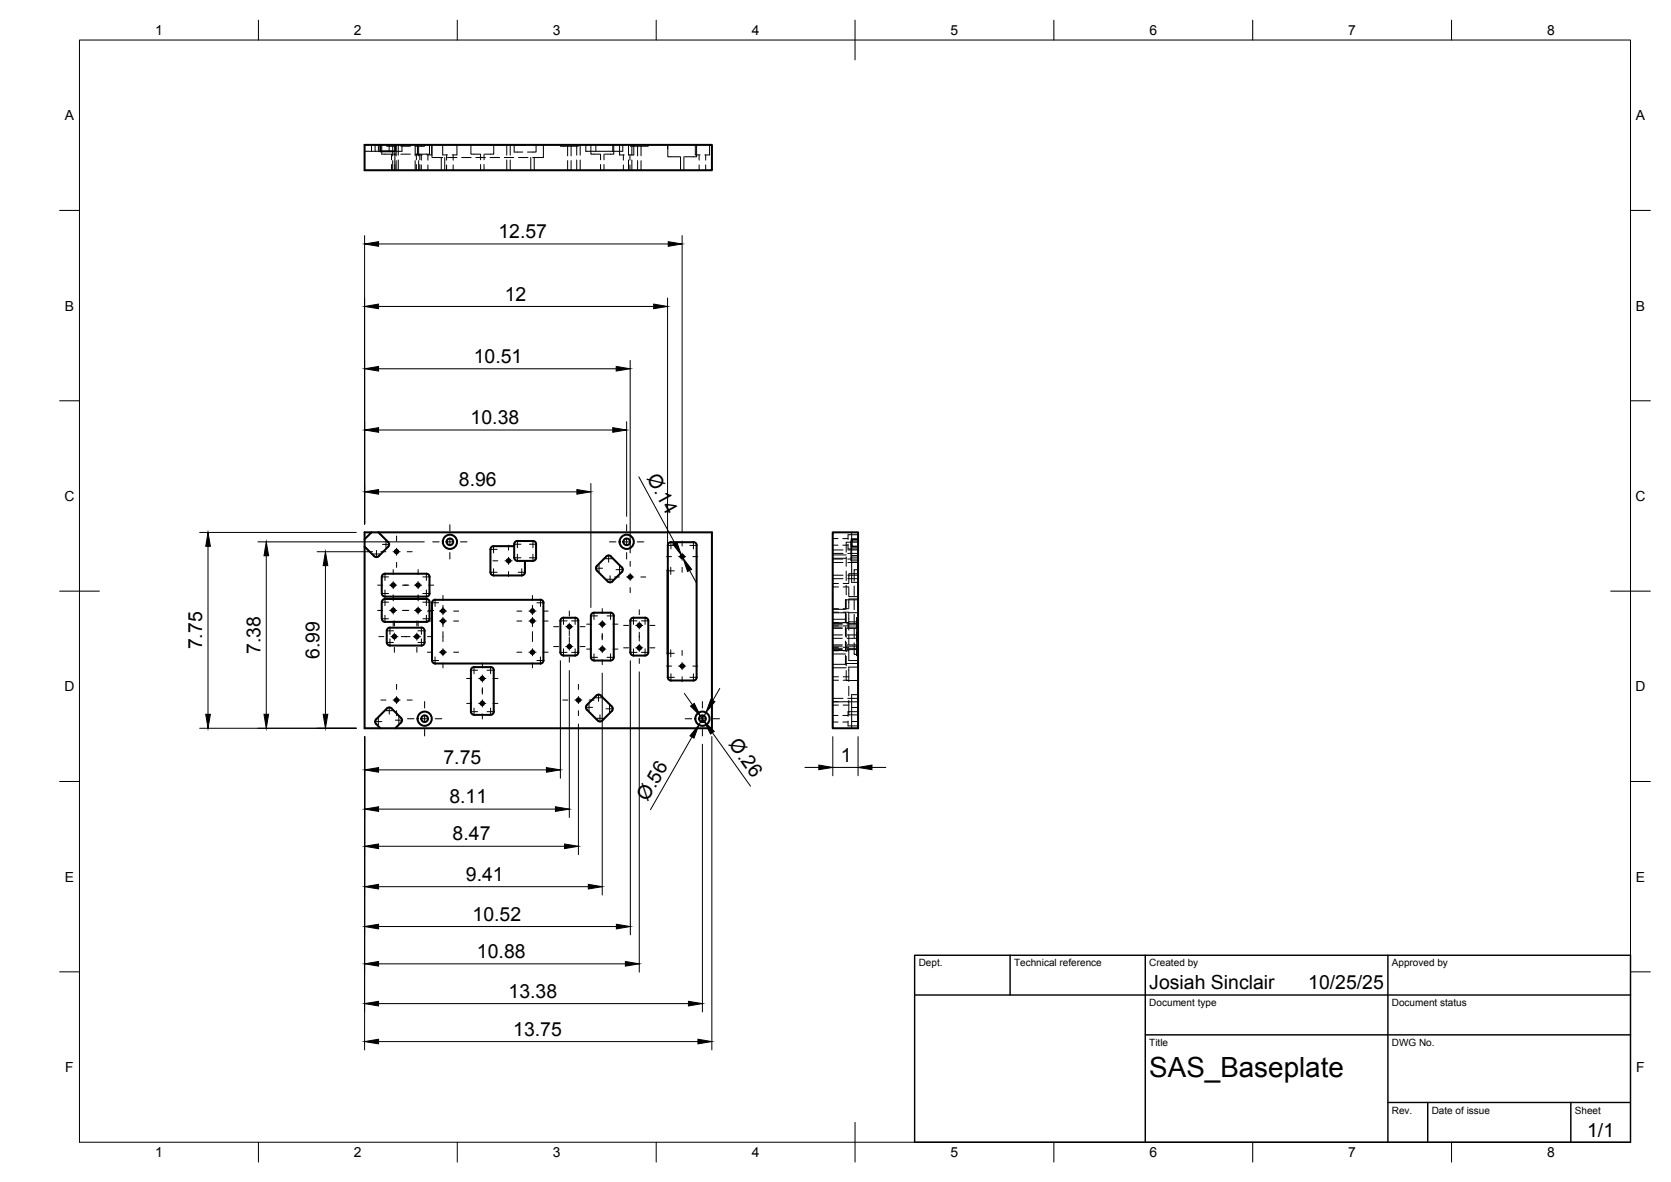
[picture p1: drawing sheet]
<svg xmlns="http://www.w3.org/2000/svg" width="420mm" height="297mm" viewBox="0 0 420 297" stroke-linecap="round" stroke-linejoin="round" font-family="sans-serif">
<!-- layer: Visible -->
<g fill="none" stroke="#000" stroke-width=".51">
<path d="M91.7 36.4h3.9v1.6h3.8v-1.6h79.6v6.4h-87.3zM95.6 36.4h3.8M93.4 133.8h-1.7v49.2h87.3v-49.2h-83.9M95.1 133.8h-1.7l-1.7 1.7M95.1 133.8l2.5 2.5M97.6 136.2a.82 .82 0 0 1 0 1.2l-2.4 2.4a.79 .79 0 0 1-1.1 0l-2.4-2.4M129.3 137.3h-5.2a.79 .79 0 0 0-.8 .7v5.8a.79 .79 0 0 0 .8 .8M134.8 136.7v3.5M134.8 136.7a.76 .76 0 0 0-.8-.7l-3.9-.1a.95 .95 0 0 0-.8 1.4v2.9M152.5 139.8l-2.4 2.4a.79 .79 0 0 0 0 1.1M152.5 139.8a.79 .79 0 0 1 1.1 0M153.6 139.8l2.8 2.8"/>
<path d="M168.7 136.3h5.7M168.7 136.2a.79 .79 0 0 0-.8 .8v33.2a.79 .79 0 0 0 .8 .8h5.7a.79 .79 0 0 0 .8-.8M174.4 136.2a.79 .79 0 0 1 .8 .8M175.2 137v33.2M209.4 133.8h6.4v1.7h-1.7v1.9h1.7v45.6h-6.4zM215.8 135.5v1.9M96.2 144.4l.6-.2h10.4a.79 .79 0 0 1 .8 .8v4.1a.79 .79 0 0 1-.8 .8h-10.4a.83 .83 0 0 1-.8-.8v-4.1zM96.2 150.8l.6-.3h10.4a.79 .79 0 0 1 .8 .8v4.2a.79 .79 0 0 1-.8 .8h-10.4a.83 .83 0 0 1-.8-.8v-4.2zM97.5 158l.5-.3h8a.76 .76 0 0 1 .7 .8l.1 2.9a.79 .79 0 0 1-.8 .8h-7.9a.79 .79 0 0 1-.8-.8v-2.9zM108.9 150.9l.5-.2h26.5a.72 .72 0 0 1 .7 .8l.1 14.5a.75 .75 0 0 1-.8 .7h-26.5a.79 .79 0 0 1-.8-.7v-14.5zM124.1 144.6h7.1M129.3 140.1a.79 .79 0 0 0 .8 .8l1.9 .1"/>
<path d="M134.8 140.1a.79 .79 0 0 1-.8 .8l-2 .1v2.8a.79 .79 0 0 1-.8 .8M141.7 155.2h2.9M141.7 155.2a.79 .79 0 0 0-.8 .8v7.9a.83 .83 0 0 0 .8 .8h2.9a.79 .79 0 0 0 .8-.8v-7.9a.76 .76 0 0 0-.8-.8M150.1 143.4l2.7 2.7a.79 .79 0 0 0 1.2 0l2.4-2.4M156.4 142.6a.79 .79 0 0 1 0 1.1M159.3 155.2h2.9M159.3 155.2a.79 .79 0 0 0-.8 .8v7.9a.83 .83 0 0 0 .8 .8h2.9a.79 .79 0 0 0 .8-.8v-7.9a.79 .79 0 0 0-.8-.8M167.9 143.2v21.2M123.4 167.6h-4.2a.79 .79 0 0 0-.8 .8v10.4a.79 .79 0 0 0 .8 .8h4.2M123.4 167.6a.76 .76 0 0 1 .7 .8l.1 10.4a.79 .79 0 0 1-.8 .8M149.4 166h4.1M149.4 166a.79 .79 0 0 1-.8-.8v-10.4a.79 .79 0 0 1 .8-.8h4.1a.79 .79 0 0 1 .8 .8v10.4a.79 .79 0 0 1-.8 .8"/>
<path d="M149.9 174.8l-2.3 2.4a.82 .82 0 0 0-.1 1.1l2.8 2.8a.79 .79 0 0 0 1.1 0l2.4-2.4a.79 .79 0 0 0 0-1.1l-2.7-2.8M150 174.8a.79 .79 0 0 1 1.1 0M100.8 180.4l-2.4-2.4a.79 .79 0 0 0-1.1 0l-2.7 2.8a.79 .79 0 0 0 0 1.1l1 1.1M100.8 181.6l-1.4 1.4M100.9 180.4a.79 .79 0 0 1 0 1.2"/>
<circle cx="99.7" cy="138.6" r=".43"/>
<circle cx="113.1" cy="136.2" r=".84"/>
<circle cx="113.1" cy="136.2" r="1.79"/>
<circle cx="157.6" cy="136.2" r=".84"/>
<circle cx="157.6" cy="136.2" r="1.79"/>
<circle cx="171.5" cy="139.9" r=".43"/>
<circle cx="98.9" cy="147" r=".43"/>
<circle cx="98.9" cy="153.4" r=".43"/>
<circle cx="99.2" cy="160" r=".43"/>
<circle cx="104.8" cy="160" r=".43"/>
<circle cx="105.1" cy="147" r=".43"/>
<circle cx="105.1" cy="153.4" r=".43"/>
<circle cx="111.4" cy="156.1" r=".43"/>
<circle cx="111.4" cy="153.5" r=".43"/>
<circle cx="127.9" cy="140.9" r=".43"/>
<circle cx="133.9" cy="153.5" r=".43"/>
<circle cx="133.9" cy="156.1" r=".43"/>
<circle cx="143.2" cy="157.5" r=".43"/>
<circle cx="151.5" cy="156.8" r=".43"/>
<circle cx="158.5" cy="145" r=".43"/>
<circle cx="160.8" cy="157.2" r=".43"/>
<circle cx="99.7" cy="175.9" r=".43"/>
<circle cx="111.4" cy="163.9" r=".43"/>
<circle cx="121.3" cy="176.8" r=".43"/>
<circle cx="121.3" cy="170.5" r=".43"/>
<circle cx="133.9" cy="163.9" r=".43"/>
<circle cx="143.2" cy="162.5" r=".43"/>
<circle cx="145.4" cy="175.9" r=".43"/>
<circle cx="151.5" cy="163.1" r=".43"/>
<circle cx="160.8" cy="162.8" r=".43"/>
<circle cx="171.5" cy="167.4" r=".43"/>
<circle cx="106.8" cy="180.6" r=".84"/>
<circle cx="106.8" cy="180.6" r="1.79"/>
<circle cx="176.6" cy="180.6" r=".84"/>
<circle cx="176.6" cy="180.6" r="1.79"/>
</g>
<!-- layer: Hidden -->
<g fill="none" stroke="#000" stroke-width=".25">
<path d="M91.7 38h2.6M93.4 36.4v1.6M94.3 38h1.3M94.3 36.4v1.6M95.1 36.4v1.6M96 36.4v2.3h3.6M97.2 36.4v.4h2.4v2.4M97.9 36.4v1.6M98.4 38.7v1.5M98.7 36.8v2.4M99.3 36.4v2.6M99.3 38.7v1.5"/>
<path d="M100.1 36.4v2.6M100.8 38.7h2.4M100.8 36.8h2.4M101.1 36.4v1.6h-1.7M104.4 36.8v2.4M104.7 38.7v1.5M105 36.4v2.5h1.2M105.3 36.8v2.4M105.6 38.7v1.5M105.9 38.9v1.3M106.7 36.4v.4h-2.3M107.6 38.9v1.3"/>
<path d="M108 36.4v2.3h-3.6M108.5 36.4v2.5h-1.1M108.6 36.4v3.2h2.7M111 39.6v3.2M111.3 36.4v2.5h1.2M111.8 39.6v3.2M112.3 38.9v1.3M112.5 39.6h2.4M113.9 38.9v1.3M114.9 36.4v2.5h-1.2M116.1 39.6h2.4M118.4 36.4v2.3h2.3"/>
<path d="M119.7 39.6h2.3M120.8 38.7v1.5M121.7 38.7v1.5M123.2 39.6h2.4M123.3 36.4h3.8M124.1 36.4v2.3h-2.2M126.8 39.6h2.4M127.4 36.4v2.6M128.2 36.4h3.8M128.3 36.4v2.6M129.3 36.4h.1M129.3 36.4v1.8h2.1"/>
<path d="M130.4 39.6h2.4M132 36.4h.1M133.5 39.6v3.2M134.3 39.6v3.2M134.8 36.4v1.8h-2.2M136.6 36.4v3.2h-2.7M140.9 36.4v.4h4.5v-.4M142.7 36.8v2.4M143.6 36.8v2.4M145 36.4v2.6M145.9 36.4v2.6M147.3 36.4v1.6h6.8"/>
<path d="M148.6 36.4v2.3h2.3M149.8 36.4v1.6M151 38.7v1.5M151.9 38.7v1.5M154.1 36.4v1.6M154.3 36.4v2.3h-2.3M155.8 36.4v2.5h1.2M156.6 36.4v1.6h-2.5M156.7 38.9v1.3M158 36.4v2.6M158.4 38.9v1.3M158.5 36.4v.4h4.5v-.4"/>
<path d="M158.9 36.4v2.6M159.4 36.4v2.5h-1.2M160.3 36.8v2.4M161.2 36.8v2.4M167.9 37.4v-1v3h3M171.1 39.4v3.4M172 39.4v3.4M174.8 36.4v2.5h1.2M175.2 36.4v3h-3.1M175.8 38.9v1.3M177.4 38.9v1.3M178.4 36.4v2.5h-1.2"/>
<path d="M98.4 41.3v1.5M98.7 40.4v2.4M99.3 40.2v2.6M99.3 41.3v1.5M99.6 40.4v2.4M100.1 40.2v2.6M104.4 40.4v2.4M104.7 41.3v1.5M105.3 40.4v2.4M105.6 41.3v1.5M105.9 41.5v1.3M107.6 41.5v1.3"/>
<path d="M112.3 41.5v1.3M113.9 41.5v1.3M120.8 41.3v1.5M121.7 41.3v1.5M127.4 40.2v2.6M128.3 40.2v2.6M142.7 40.4v2.4M143.6 40.4v2.4M145 40.2v2.6M145.9 40.2v2.6M151 41.3v1.5M151.9 41.3v1.5"/>
<path d="M156.7 41.5v1.3M158 40.2v2.6M158.4 41.5v1.3M158.9 40.2v2.6M160.3 40.4v2.4M161.2 40.4v2.4M175.8 41.5v1.3M177.4 41.5v1.3M209.4 139.1h2.6M209.4 138.2h2.6M209.4 137h1.3M209.4 135.3h1.3"/>
<path d="M209.4 139.5h3.4M211.9 137h1.3M211.9 135.3h1.3M212.8 139.9v2.4M213.2 139.1h2.6M213.2 138.2h2.6M213.2 136.8v1.2h2.6M214.1 137.4v2.6M214.1 133.8v1.7M214.1 139.6h1.7M215.8 136.3h-3v2.5M215.8 137.3v3"/>
<path d="M215.8 136h-1.8v5h1.8M215.8 134.4h-2.6v1.2M209.4 145.4h2.6M209.4 144.6h2.6M209.4 159.6h2.4M209.4 153.8h1.4M209.4 153h1.4M209.4 156.5h3.2M209.4 155.6h3.2M209.4 154h3.2M209.4 153.1h3.2M209.4 147.5h1.4"/>
<path d="M209.4 146.6h1.4M209.4 141.4h2.6M209.4 140.5h2.6M209.4 157.9h2.4M209.4 157h2.4M209.4 157.3h1.4M209.4 156.4h1.4M209.4 157.6h2.4M209.4 156.7h2.4M209.4 140.3h3.4M212 153.8h1.4M212 153h1.4"/>
<path d="M212 147.5h1.4M212 146.6h1.4M212 157.3h1.4M212 156.4h1.4M212.6 154v2.3M212.6 157.6v2.3M212.8 143.5v2.4M212.8 147.1v2.4M212.8 150.7v2.3M212.8 154.2v2.4M212.8 157.8v2.4M213 159.6h2.4"/>
<path d="M213 157.9h2.4M213 157h2.4M213 157.6h2.4M213 156.7h2.4M213.2 145.4h2.6M213.2 144.6h2.6M213.2 141.4h2.6M213.2 140.5h2.6M213.4 147.6v2.3h2.4M213.4 154v2.3h2.4M213.4 156.3v2.1M213.4 159.5v2.4"/>
<path d="M213.4 154h2.4M214.1 140v6.4h1.7M214.1 140h1.7M214.8 147.3v2.3M214.8 150.8v2.4M214.8 154.4v2.4M214.8 158v2.4M215.4 155.2h.1M215.4 155.2v2.5M215.4 158.8v2.4M215.4 155.2h.4M215.8 143.2h-1v2.9"/>
<path d="M215.8 141.5v3.1M215.8 144.2h-2.4v2.3M215.8 150.5h-2.4v2.3M215.8 150.7h-3.2v2.1M215.8 157.7h-.4v4.5h.4M209.4 176.4h2.6M209.4 175.5h2.6M209.4 179.8h1.3M209.4 177.2h1.4M209.4 176.3h1.4M209.4 170.9h1.4M209.4 170.1h1.4"/>
<path d="M209.4 160.4h2.4M209.4 164.3h3.2M209.4 162.9h2.4M209.4 162.1h2.4M209.4 163.5h1.4M209.4 162.7h1.4M209.4 167.8h3.4M209.4 166.9h3.4M209.4 163.2h2.4M209.4 162.4h2.4M211.9 179.8h1.3M212 177.2h1.4"/>
<path d="M212 176.3h1.4M212 170.9h1.4M212 170.1h1.4M212 163.5h1.4M212 162.7h1.4M212.6 164.7v2h3.2M212.6 161.1v2.4h-3.2M212.8 168.5v2.5h3M212.8 161.4v2.4M212.8 164.9v2.4M213 160.4h2.4M213 162.9h2.4"/>
<path d="M213 162.1h2.4M213 163.2h2.4M213 162.4h2.4M213.2 176.4h2.6M213.2 175.5h2.6M213.4 163.1v2.9h2.4M213.4 176v3.6h2.4M213.4 172.5v2.3M214.1 177.8v5.2M214.1 177.8h1.7M214.8 161.6v2.9h1M215.4 164.7h.1"/>
<path d="M215.4 162.2v2.5M215.4 164.7h.4M215.8 167.6h-2.4v3.7M215.8 178.8h-2.6v1.2M215.8 174.6h-1.7v3.2M209.4 181.4h1.3M211.9 181.4h1.3M213.2 181.2v1.2h2.6M214.1 181.3h1.7"/>
</g>
<!-- layer: BORDER -->
<g fill="none" stroke="#000" stroke-width=".25">
<path d="M20 10.1h390v276.9h-390zM65 5.1v5M115 5.1v5M165 5.1v5M215 5.1v10M265 5.1v5M315 5.1v5M365 5.1v5M15 52.9h5M410 52.9h5M15 100.7h5M410 100.7h5"/>
<path d="M15 148.6h10M405 148.6h10M15 196.4h5M410 196.4h5M15 244.2h5M410 244.2h5M65 287v5M115 287v5M165 287v5M215 282.1v9.9M265 287v5M315 287v5"/>
<path d="M365 287v5"/>
</g>
<!-- layer: TITLEBLOCK -->
<path d="M230 240.1h180v46.9h-180zM230 250h180M254 240.1v9.9M288 240.1v46.9M349 240.1v46.9M288 260.1h122M349 277.1h61M359 277.1v9.9M395 277.1v9.9" fill="none" stroke="#000" stroke-width=".36"/>
<!-- layer: Smart Centers -->
<g fill="none" stroke="#000" stroke-width=".25">
<path d="M93.7 139.2h1.8M94.7 138.3v1.8M95.8 138.6h1.2M96.2 136.8h1.8M97 135.9v1.8M98.8 138.6h1.8M99.7 134.7v1.3M99.7 137.8v1.7M102.4 138.6h1.2M108.8 136.2h1.6M112.2 136.2h1.8M113.1 131.9v1.6"/>
<path d="M113.1 135.3v1.8M113.1 138.9v1.6M115.8 136.2h1.6M123.2 138.1h1.8M124.1 137.2v1.7M127.9 137v1.3M129.2 136.8h1.8M130.1 135.9v1.8M130.1 139.3v1.8M133.1 136.8h1.8M134 135.9v1.8M134 139.3v1.8"/>
<path d="M153 139.5v1.8M153.2 136.2h1.7M156.7 136.2h1.8M157.6 131.9v1.6M157.6 135.3v1.8M157.6 138.9v1.6M160.2 136.2h1.7M167.6 139.9h1.2M167.8 137.1h1.8M168.7 136.2v1.8M170.6 139.9h1.8M171.5 136v1.2"/>
<path d="M171.5 139v1.8M173.5 137.1h1.7M174.2 139.9h1.3M174.3 136.2v1.8M95 153.4h1.2M95 147.1h1.2M95.2 160h1.3M95.9 145h1.8M95.9 149.1h1.8M95.9 151.3h1.8M95.9 155.5h1.8M96.8 144.1v1.8"/>
<path d="M96.8 148.3v1.7M96.8 150.4v1.8M96.8 154.6v1.8M97.2 158.5h1.7M98 153.4h1.8M98 147.1h1.8M98 157.6v1.8M98.3 160h1.8M98.9 143.1v1.3M98.9 146.2v1.8M98.9 149.5v1.5M98.9 152.5v1.8"/>
<path d="M98.9 156.1v1.2M99.2 156v1.3M99.2 159.1v1.8M99.7 141.3v1.3M100.9 160h2.2M101.2 153.4h1.6M101.2 147.1h1.6M103.9 160h1.8M104.2 153.4h1.8M104.2 147.1h1.8M104.8 156v1.3M104.8 159.1v1.8"/>
<path d="M105.1 158.5h1.7M105.1 143.1v1.3M105.1 146.2v1.8M105.1 149.5v1.5M105.1 152.5v1.8M105.1 156.1v1.2M106 157.6v1.8M106.3 145h1.8M106.3 149.1h1.8M106.3 151.3h1.8M106.3 155.5h1.8M107.2 144.1v1.8"/>
<path d="M107.2 148.3v1.7M107.2 150.4v1.8M107.2 154.6v1.8M107.5 156.1h1.2M107.5 153.6h1.2M107.5 160h1.3M107.8 153.4h1.3M107.8 147.1h1.3M108.5 151.5h1.8M109.4 150.6v1.8M110.5 156.1h1.8M110.5 153.6h1.8"/>
<path d="M111.4 149.6v1.3M111.4 152.1v2.4M111.4 155.2v2.3M111.4 158.7v2.5M114.1 156.1h1.2M114.1 153.6h1.2M123.2 143.8h1.8M123.9 140.9h1.3M124.1 142.9v1.8M127 140.9h1.8M127.9 140v1.8M127.9 143.6v1.3"/>
<path d="M129.2 140.2h1.8M130 156.1h1.2M130 153.6h1.2M130.3 143.8h1.8M130.5 140.9h1.3M131.2 142.9v1.8M133 156.1h1.8M133 153.6h1.8M133.1 140.2h1.8M133.9 149.6v1.3M133.9 152.1v2.4M133.9 155.2v2.3"/>
<path d="M133.9 158.7v2.5M135 151.5h1.8M135.9 150.6v1.8M136.6 156.1h1.2M136.6 153.6h1.2M139.2 157.5h1.3M140.8 156h1.8M141.7 155.1v1.8M142.3 157.5h1.7M143.2 153.6v1.2M143.2 156.6v1.8M143.2 158.5v1.3"/>
<path d="M143.7 156h1.8M144.6 155.1v1.8M145.8 157.5h1.3M147.5 156.9h1.3M148.5 154.8h1.7M149.4 153.9v1.8M149.7 142.8h1.8M150.5 156.9h1.8M150.6 141.9v1.8M151.4 152.9v1.3M151.4 156v1.8M151.4 159.2v1.6"/>
<path d="M152.1 140.4h1.8M152.5 145.6h1.8M152.6 154.8h1.8M153.4 144.7v1.8M153.5 153.9v1.8M154.1 156.9h1.3M154.5 145h1.3M154.9 143.2h1.8M155.8 142.3v1.8M156.8 157.2h1.3M157.5 145h1.8M158.4 156h1.8"/>
<path d="M158.5 141.1v1.2M158.5 144.1v1.8M158.5 147.7v1.2M159.3 155.1v1.8M159.9 157.2h1.7M160.7 153.2v1.3M160.7 156.3v1.8M160.7 158.9v2.2M161.1 145h1.3M161.3 156h1.8M162.2 155.1v1.8M163.4 157.2h1.3"/>
<path d="M167.7 143.5h1.8M168.7 142.5v1.8M171.5 142.6v1.2M95.8 175.9h1.2M97 178.6h1.8M97.2 161.4h1.7M97.9 177.7v1.8M98 160.6v1.7M98.8 175.9h1.8M99.2 162.7v1.2M99.7 172v1.3M99.7 175v1.8"/>
<path d="M99.7 178.6v1.3M102.4 175.9h1.2M104.8 162.7v1.2M105.1 161.4h1.7M106 160.6v1.7M106.8 176.3v1.6M106.8 179.7v1.8M107.5 163.9h1.2M108.5 166h1.8M109.4 165.1v1.8M110.5 163.9h1.8M111.4 163v1.8"/>
<path d="M111.4 166.6v1.2M114.1 163.9h1.2M117.3 176.8h1.3M117.3 170.5h1.3M118.3 178.8h1.8M118.3 168.4h1.8M119.2 167.5v1.8M119.2 178v1.7M120.4 176.8h1.8M120.4 170.5h1.8M121.3 166.6v1.2M121.3 169.6v1.8"/>
<path d="M121.3 172.8v1.6M121.3 175.9v1.8M121.3 179.4v1.3M122.5 178.8h1.7M122.5 168.4h1.7M123.4 167.5v1.8M123.4 178v1.7M124 176.8h1.2M124 170.5h1.2M130 163.9h1.2M133 163.9h1.8M133.9 163v1.8"/>
<path d="M133.9 166.6v1.2M135 166h1.8M135.9 165.1v1.8M136.6 163.9h1.2M139.2 162.5h1.3M140.8 163.9h1.8M141.5 175.9h1.3M141.7 163.1v1.7M142.3 162.5h1.7M143.2 160.2v1.2M143.2 161.6v1.8M143.2 165.2v1.2"/>
<path d="M143.7 163.9h1.8M144.5 175.9h1.8M144.6 163.1v1.7M145.4 172v1.3M145.4 175v1.8M145.4 178.6v1.3M145.8 162.5h1.3M147.2 177.8h1.8M147.5 163.1h1.3M148.1 176.9v1.8M148.1 175.9h1.3M148.5 165.2h1.7"/>
<path d="M149.4 164.3v1.8M149.6 175.4h1.8M150.5 174.5v1.7M150.5 163.1h1.8M150.9 179.6v1.8M151.4 162.2v1.8M151.4 165.8v1.2M152.4 178.1h1.8M152.6 165.2h1.8M153.3 177.2v1.8M153.5 164.3v1.8M154.1 163.1h1.3"/>
<path d="M156.8 162.8h1.3M158.4 163.9h1.8M159.3 163.1v1.7M159.9 162.8h1.7M160.7 161.9v1.8M160.7 165.5v1.2M161.3 163.9h1.8M162.2 163.1v1.7M163.4 162.8h1.3M167.6 167.4h1.2M167.7 164.2h1.8M167.8 170.2h1.8"/>
<path d="M168.7 163.3v1.8M168.7 169.3v1.8M170.6 167.4h1.8M171.5 163.5v1.2M171.5 166.5v1.8M171.5 170.1v1.2M173.5 170.2h1.7M174.2 167.4h1.3M174.3 169.3v1.8M176.6 176.3v1.6M176.6 179.7v1.8M94.2 181.3h1.8"/>
<path d="M95.1 180.5v1.8M99.4 181h1.8M100.3 180.1v1.8M102.4 180.6h1.7M105.9 180.6h1.8M106.8 183.3v1.6M109.4 180.6h1.7M150 180.5h1.7M172.3 180.6h1.6M175.7 180.6h1.8M176.6 183.3v1.6M179.3 180.6h1.6"/>
</g>
<!-- layer: FD_Dimensions -->
<g fill="none" stroke="#000" stroke-width=".25">
<path d="M91.7 59.2v72.5M171.5 59.2v74.7M95.2 61.3h72.8M95.2 77h69.2M167.9 74.9v66.4M95.2 92.7h59.7M158.5 90.6v48.4M95.2 108.1h58.9M157.6 106v23.8M160.6 119.8l9.1 16.6M50.2 133.8h39.4M52.3 137.3v42.2"/>
<path d="M64.9 136.2h41.8M67 139.7v39.8M79.7 138.6h14M95.2 123.6h49.9M148.6 121.5v31.2M171.3 139.5l.4 .8M81.8 142.1v37.4M173.4 143.3l1.7 3.1M140.9 166v29.6M143.2 168.5v36.9M151.4 169.1v55.8M158.5 166v68.9"/>
<path d="M160.7 168.8v75.5M172.1 174.3l2 2.8M176.1 179.9l1 1.4M177.5 179.1l-1.8 3.1M181 173l-1.8 3M50.2 183h39.4M91.7 185.1v78.7M95.2 193.5h42.2M145.4 182v32.8M174 185.2l-10.4 18.3M176.6 187.1v67.2M179 185.1v78.7"/>
<path d="M179.1 184.1l9.6 13.5M202.4 192.9h3.5M209.4 185.1v9.9M209.4 192.9h6.4M215.8 185.1v9.9M219.2 192.9h3.5M95.2 212.7h46.7M95.2 203.3h44.5M95.2 232.8h59.8M95.2 222.8h52.7M95.2 252.2h77.9M95.2 242.2h62"/>
<path d="M95.2 261.8h80.3"/>
</g>
<g fill="#000" stroke="#000" stroke-width=".25">
<path d="M91.7 61.3l3.5-.6v1.2zM91.7 77l3.5-.6v1.2zM164.4 76.4l3.5 .6-3.5 .6zM168 60.7l3.5 .6-3.5 .6zM91.7 92.7l3.5-.6v1.1zM154.9 92.1l3.6 .6-3.6 .5zM91.7 108.1l3.5-.6v1.1zM154.1 107.5l3.5 .6-3.5 .5zM52.3 133.8l.6 3.5h-1.2zM67 136.2l.5 3.5h-1.1zM91.7 123.6l3.5-.6v1.2zM145.1 123l3.5 .6-3.5 .6z"/>
<path d="M169.1 136.7l1.1-.5 1.1 3.3zM81.8 138.6l.6 3.5h-1.1zM171.7 140.3l2.2 2.8-1 .5zM51.7 179.5h1.2l-.6 3.5zM66.4 179.5h1.1l-.5 3.5zM81.3 179.5h1.1l-.6 3.5zM173.6 177.4l1-.6 1.5 3.1zM178.7 175.8l1 .5-2.2 2.8zM91.7 193.5l3.5-.6v1.2zM137.4 192.9l3.5 .6-3.5 .6zM175.7 182.2l-1.2 3.3-1-.6zM177.1 181.3l2.5 2.5-1 .7z"/>
<path d="M205.9 192.3l3.5 .6-3.5 .5zM215.8 192.9l3.4-.6v1.1zM91.7 212.7l3.5-.6v1.2zM91.7 203.3l3.5-.6v1.2zM139.7 202.7l3.5 .6-3.5 .6zM141.9 212.1l3.5 .6-3.5 .6zM91.7 232.8l3.5-.5v1.1zM91.7 222.8l3.5-.6v1.2zM147.9 222.2l3.5 .6-3.5 .6zM155 232.3l3.5 .5-3.5 .6zM91.7 252.2l3.5-.6v1.2zM91.7 242.2l3.5-.6v1.2z"/>
<path d="M157.2 241.6l3.5 .6-3.5 .6zM173.1 251.6l3.5 .6-3.5 .6zM91.7 261.8l3.5-.6v1.1zM175.5 261.2l3.5 .6-3.5 .5z"/>
</g>
<text font-size="7" x="289" y="270.6">SAS_Baseplate</text>
<g font-size="4.9">
<text x="125.3" y="59.8">12.57</text>
<text x="126.9" y="75.6">12</text>
<text x="119.1" y="91.2">10.51</text>
<text x="118.3" y="106.6">10.38</text>
<text x="115.4" y="122.1">8.96</text>
<text x="162.6" y="120.1" transform="rotate(61 162.6 120.1)">Ø.14</text>
<text x="50.8" y="163.2" transform="rotate(-90 50.8 163.2)">7.75</text>
<text x="65.5" y="164.3" transform="rotate(-90 65.5 164.3)">7.38</text>
<text x="80.4" y="165.6" transform="rotate(-90 80.4 165.6)">6.99</text>
<text x="183.1" y="187.1" transform="rotate(54 183.1 187.1)">Ø.26</text>
<text x="211.4" y="191.4">1</text>
<text x="111.5" y="192">7.75</text>
<text x="113" y="201.9">8.11</text>
<text x="162.8" y="201.7" transform="rotate(-60 162.8 201.7)">Ø.56</text>
<text x="113.8" y="211.2">8.47</text>
<text x="117.2" y="221.4">9.41</text>
<text x="118.8" y="231.4">10.52</text>
<text x="119.9" y="240.8">10.88</text>
<text x="127.9" y="250.7">13.38</text>
<text x="289" y="248.5">Josiah Sinclair</text>
<text x="329" y="248.5">10/25/25</text>
<text x="129.1" y="260.3">13.75</text>
<text x="399.1" y="285.7">1/1</text>
</g>
<g font-size="3.5">
<text x="39" y="8.8">1</text>
<text x="89" y="8.8">2</text>
<text x="139" y="8.8">3</text>
<text x="189" y="8.8">4</text>
<text x="239" y="8.8">5</text>
<text x="289" y="8.8">6</text>
<text x="339" y="8.8">7</text>
<text x="389" y="8.8">8</text>
<text x="16.3" y="30.2">A</text>
<text x="411.3" y="30.2">A</text>
<text x="16.3" y="78">B</text>
<text x="411.3" y="78">B</text>
<text x="16.2" y="125.9">C</text>
<text x="411.2" y="125.9">C</text>
<text x="16.2" y="173.7">D</text>
<text x="411.2" y="173.7">D</text>
<text x="16.3" y="221.6">E</text>
<text x="411.3" y="221.6">E</text>
<text x="16.4" y="269.4">F</text>
<text x="411.4" y="269.4">F</text>
<text x="39" y="290.8">1</text>
<text x="89" y="290.8">2</text>
<text x="139" y="290.8">3</text>
<text x="189" y="290.8">4</text>
<text x="239" y="290.8">5</text>
<text x="289" y="290.8">6</text>
<text x="339" y="290.8">7</text>
<text x="389" y="290.8">8</text>
</g>
<g font-size="2.5">
<text x="231" y="242.9">Dept.</text>
<text x="255" y="242.9">Technical reference</text>
<text x="289" y="242.9">Created by</text>
<text x="350" y="242.9">Approved by</text>
<text x="289" y="252.8">Document type</text>
<text x="350" y="252.8">Document status</text>
<text x="289" y="262.9">Title</text>
<text x="350" y="262.9">DWG No.</text>
<text x="350" y="279.9">Rev.</text>
<text x="360" y="279.9">Date of issue</text>
<text x="396" y="279.9">Sheet</text>
</g>
</svg>
